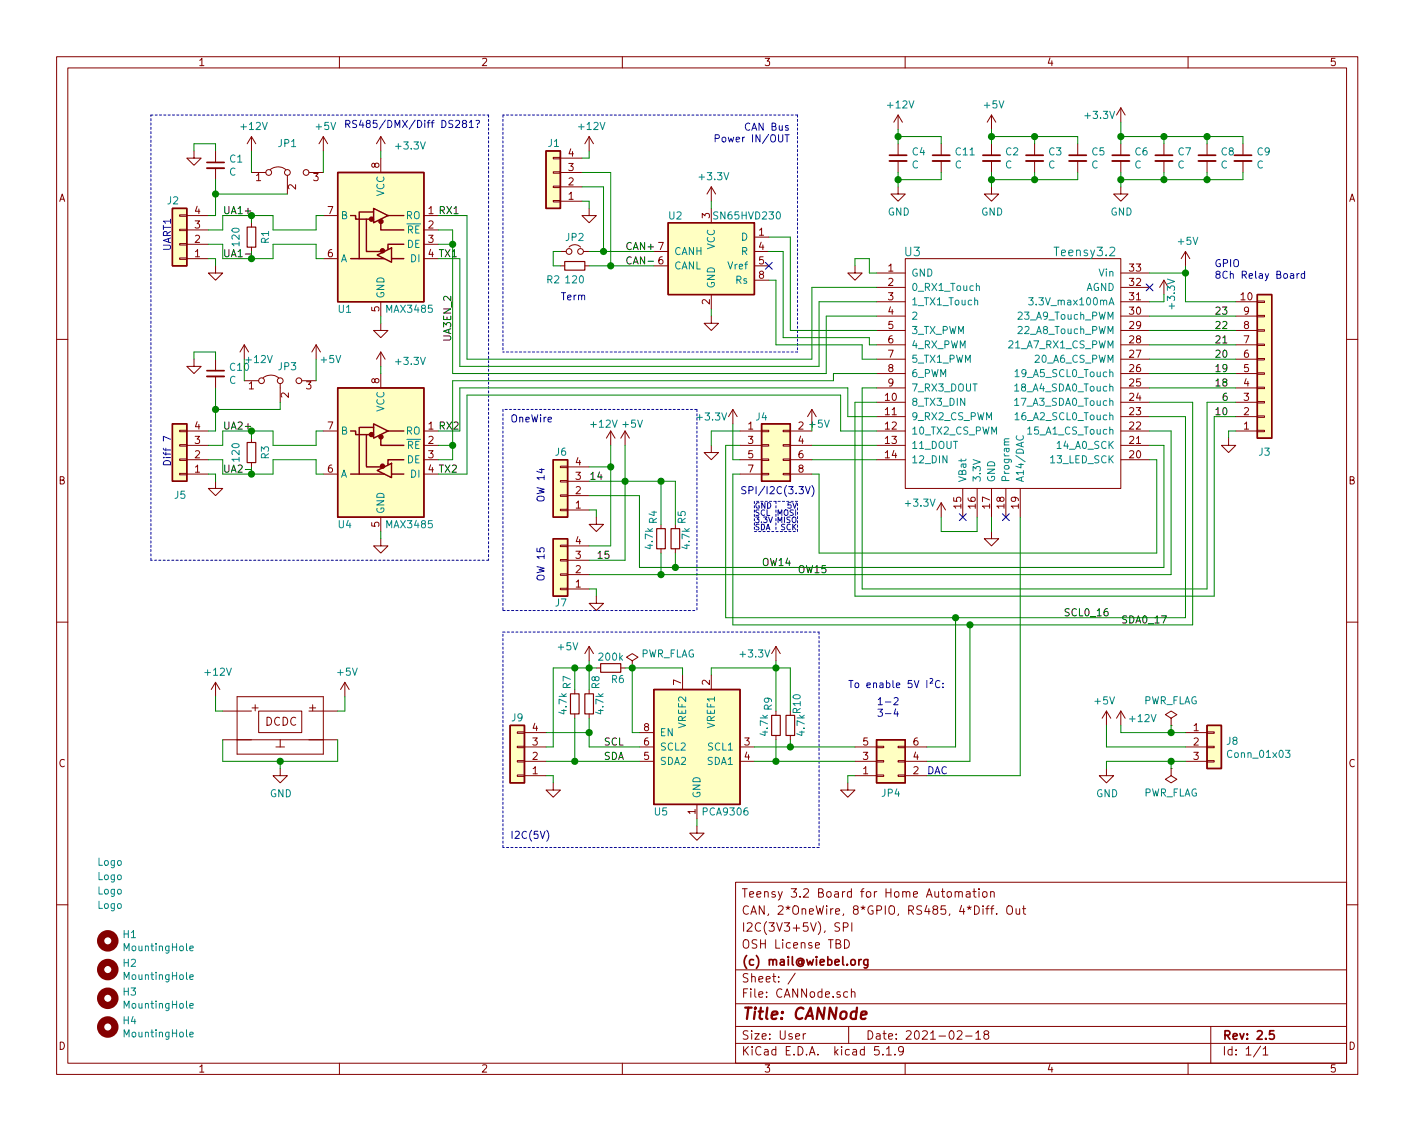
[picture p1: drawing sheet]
<svg xmlns="http://www.w3.org/2000/svg" width="250mm" height="200mm" viewBox="0 0 250 200" stroke-linecap="round" stroke-linejoin="round" font-family="sans-serif">
<g fill="none" stroke="#840000" stroke-width=".18">
<path d="M10 10h230v180h-230zM12 12h226v176h-226zM60 10v2M110 10v2M160 10v2M198.1 19.1v2.5M198.1 19.1l-.7 1.2M198.1 19.1l.8 1.2M210 10v2M31.7 38h1.3v.3h-1.3zM33 38.1h3.8M34.3 26.7v1.3h1.3l-1.3 1.2-1.3-1.2h1.3"/>
<path d="M38.1 26.7v2M38.1 29.7v2.1M44.4 24.2v2.5M44.4 39.4v.8M44.4 24.2l-.7 1.2M44.4 24.2l.8 1.2M44.4 30.5h2.6M47.8 30a2.26 2.26 0 0 1 2.7 0M50.8 31v3.3M54.6 30.5h2.5M57.1 38.1h2.6M57.1 24.2l-.7 1.2"/>
<path d="M57.1 24.2v2.5M57.1 24.2l.8 1.2M66 37.5h.1M67.3 24.2v2.5M67.3 28v2.5M67.3 24.2l-.8 1.2M67.3 24.2l.8 1.2M74.9 38.1h2.6M97.8 27.8h1.3v.3h-1.3zM97.8 30.4h1.3v.2h-1.3zM97.8 35.5h1.3v.2h-1.3zM97.8 32.9h1.3v.3h-1.3z"/>
<path d="M99.1 30.5h3.8M99.1 35.6h3.8M99.1 33h3.8M99.1 28h3.8M104.1 36.9v1.2h1.3l-1.3 1.3-1.2-1.3h1.2M104.1 24.2v2.5M104.1 24.2l-.7 1.2M104.1 24.2l.8 1.2M125.7 33v2.6M125.7 36.9v2.5M125.7 33l-.7 1.3M125.7 33l.8 1.3"/>
<path d="M158.7 33v1.3h1.3l-1.3 1.3-1.2-1.3h1.2M158.7 20.3v2.6M158.7 25.4v2.1M158.7 28.5v2M158.7 20.3l-.7 1.3M158.7 20.3l.8 1.3M166.4 25.4v2.1M166.4 28.5v2M175.3 33v1.3h1.2l-1.2 1.3-1.3-1.3h1.3M175.3 20.3l-.8 1.3M175.3 20.3v2.6M175.3 25.4v2.1"/>
<path d="M175.3 28.5v2M175.3 20.3l.7 1.3M182.9 25.4v2.1M182.9 28.5v2M190.5 25.4v2.1M190.5 28.5v2M198.1 33v1.3h1.3l-1.3 1.3-1.3-1.3h1.3M198.1 25.4v2.1M198.1 28.5v2M205.7 25.4v2.1M205.7 28.5v2M213.4 25.4v2.1"/>
<path d="M213.4 28.5v2M219.7 25.4v2.1M219.7 28.5v2M31.7 40.5h1.3v.3h-1.3zM31.7 45.6h1.3v.3h-1.3zM31.7 43.1h1.3v.2h-1.3zM33 45.7h3.8M33 43.2h3.8M33 40.7h3.8M38.1 47v1.3h1.3l-1.3 1.3-1.3-1.3h1.3M44.4 43.7v.8M57.1 45.7h2.6"/>
<path d="M67.3 57.2v1.2h1.3l-1.3 1.3-1.3-1.3h1.3M67.3 53.4v2.5M74.9 45.7h2.6M74.9 43.2h2.6M74.9 40.7h2.6M99.1 44.5h1M99.1 47h.7M100.6 43.7a1.41 1.41 0 0 1 2 0M103.1 44.5h1M103.4 47h.7M115.6 44.5h2.5M115.6 47h2.5"/>
<path d="M125.7 55.9v1.3h1.3l-1.3 1.2-1.2-1.2h1.2M125.7 52.1v2.5M133.3 41.9h2.6M133.3 44.5h2.6M133.3 47h2.6M133.3 49.6h2.6M151.1 47v1.3h1.3l-1.3 1.3-1.2-1.3h1.2M154.9 53.4h5.1M154.9 58.4h5.1M154.9 55.9h5.1M154.9 48.3h5.1M154.9 50.8h5.1"/>
<path d="M160 45.7h38.1v40.7h-38.1zM198.1 53.4h5.1M198.1 58.4h5.1M198.1 55.9h5.1M198.1 48.3h5.1M198.1 50.8h5.1M205.7 49.6v2.5M205.7 49.6l-.7 1.2M205.7 49.6l.8 1.2M209.5 44.5l-.7 1.2M209.5 44.5v2.5M209.5 44.5l.8 1.2"/>
<path d="M218.4 53.4h3.8M218.4 58.4h3.8M218.4 55.9h3.8M222.2 58.3h1.3v.3h-1.3zM222.2 55.8h1.3v.2h-1.3zM222.2 53.2h1.3v.3h-1.3zM10 60h2M31.7 76.1h1.3v.3h-1.3zM31.7 78.6h1.3v.3h-1.3zM33 78.8h3.8M33 76.2h3.8M34.3 63.5v1.3h1.3l-1.3 1.3-1.3-1.3h1.3"/>
<path d="M38.1 63.5v2.1M38.1 66.6v2M43.2 61l-.8 1.3M43.2 61v2.5M43.2 61l.7 1.3M43.2 67.3h2.5M44.4 77.5v.8M46.5 66.8a2.26 2.26 0 0 1 2.8 0M49.5 67.8v3.3M53.3 67.3h2.6M55.9 61l-.8 1.3M55.9 61v2.5"/>
<path d="M55.9 61l.7 1.3M57.1 76.2h2.6M66 75.6h.1M67.3 62.3l-.8 1.2M67.3 62.3v2.5M67.3 66.1v2.5M67.3 62.3l.8 1.2M74.9 78.8h2.6M74.9 76.2h2.6M107.9 76.2l-.7 1.3M107.9 76.2v2.6M107.9 76.2l.8 1.3"/>
<path d="M110.5 76.2l-.8 1.3M110.5 76.2v2.6M110.5 76.2l.8 1.3M125.7 78.8v1.2h1.3l-1.3 1.3-1.2-1.3h1.2M129.5 72.4l-.7 1.3M129.5 72.4v2.6M129.5 72.4l.8 1.3M130.8 78.8h3.8M130.8 76.2h3.8M134.6 76.1h1.3v.3h-1.3zM134.6 78.6h1.3v.3h-1.3zM138.4 76.1h1.3v.3h-1.3z"/>
<path d="M138.4 78.6h1.3v.3h-1.3zM139.7 78.8h3.8M139.7 76.2h3.8M143.5 72.4l-.8 1.3M143.5 72.4v2.6M143.5 72.4l.8 1.3M154.9 78.8h5.1M154.9 76.2h5.1M154.9 73.7h5.1M154.9 71.1h5.1M154.9 68.6h5.1M154.9 66.1h5.1"/>
<path d="M154.9 63.5h5.1M154.9 61h5.1M198.1 78.8h5.1M198.1 76.2h5.1M198.1 73.7h5.1M198.1 71.1h5.1M198.1 68.6h5.1M198.1 66.1h5.1M198.1 63.5h5.1M198.1 61h5.1M217.2 77.5v1.3h1.2l-1.2 1.2-1.3-1.2h1.3M218.4 76.2h3.8"/>
<path d="M218.4 73.7h3.8M218.4 71.1h3.8M218.4 68.6h3.8M218.4 66.1h3.8M218.4 63.5h3.8M218.4 61h3.8M222.2 60.9h1.3v.2h-1.3zM222.2 63.4h1.3v.3h-1.3zM222.2 68.5h1.3v.2h-1.3zM222.2 71h1.3v.3h-1.3zM222.2 73.6h1.3v.2h-1.3zM222.2 76.1h1.3v.3h-1.3z"/>
<path d="M222.2 65.9h1.3v.3h-1.3zM238 60h2M31.7 83.7h1.3v.3h-1.3zM31.7 81.2h1.3v.2h-1.3zM33 83.8h3.8M33 81.3h3.8M38.1 85.1v1.3h1.3l-1.3 1.3-1.3-1.3h1.3M44.4 81.8v.8M57.1 83.8h2.6M67.3 95.3v1.2h1.3l-1.3 1.3-1.3-1.3h1.3M67.3 91.5v2.5M74.9 83.8h2.6"/>
<path d="M74.9 81.3h2.6M99.1 96.4h1.2v.3h-1.2zM99.1 99h1.2v.2h-1.2zM99.1 82.4h1.2v.3h-1.2zM99.1 85h1.2v.2h-1.2zM99.1 90.1h1.2v.2h-1.2zM99.1 87.5h1.2v.3h-1.2zM100.3 99.1h3.8M100.3 96.5h3.8M100.3 90.2h3.8M100.3 87.7h3.8M100.3 85.1h3.8"/>
<path d="M100.3 82.6h3.8M105.4 91.5v1.2h1.3l-1.3 1.3-1.3-1.3h1.3M116.8 92.7v.8M116.8 97.1v.7M119.4 92.7v.8M119.4 97.1v.7M130.8 83.8h3.8M130.8 81.3h3.8M134.6 83.7h1.3v.3h-1.3zM134.6 81.2h1.3v.2h-1.3zM138.4 83.7h1.3v.3h-1.3zM138.4 81.2h1.3v.2h-1.3z"/>
<path d="M139.7 83.8h3.8M139.7 81.3h3.8M154.9 81.3h5.1M166.4 88.9v2.6M166.4 88.9l-.8 1.3M166.4 88.9l.7 1.3M170.2 86.4v5.1M172.7 86.4v5.1M175.3 94v1.3h1.2l-1.2 1.2-1.3-1.2h1.3M175.3 86.4v5.1M177.8 86.4v5.1M180.3 86.4v5.1"/>
<path d="M198.1 81.3h5.1M10 110h2M99.1 104h1.2v.3h-1.2zM99.1 101.5h1.2v.3h-1.2zM100.3 104.2h3.8M100.3 101.6h3.8M104.1 114.3v2.6M104.1 114.3l-.7 1.3M104.1 114.3l.8 1.3M105.4 105.4v1.3h1.3l-1.3 1.3-1.3-1.3h1.3M105.4 118.1h.8M109.7 118.1h.8"/>
<path d="M111.8 116.9l1-.7-1-.6-1.1 .6 1.1 .7v1.2M111.8 118.1h.1M120.6 119.4v2.5M125.7 119.4v2.5M137.2 114.3v2.6M137.2 114.3l-.8 1.3M137.2 114.3l.7 1.3M238 110h2M38.1 120.7v2.5M38.1 120.7l-.8 1.2M38.1 120.7l.8 1.2M39.4 130.8h20.3"/>
<path d="M39.4 125.8h5M41.9 123.2h15.2v10.2h-15.2zM45.7 125.8h7.6v3.8h-7.6zM48.8 132.1h1.5M49.5 135.9v1.3h1.3l-1.3 1.3-1.2-1.3h1.2M49.5 130.8v1.3M54.6 125.8h5.1M61 120.7l-.8 1.2M61 120.7v2.5M61 120.7l.7 1.2M91.4 129.4h1.3v.3h-1.3zM91.4 132h1.3v.2h-1.3z"/>
<path d="M91.4 137.1h1.3v.2h-1.3zM91.4 134.5h1.3v.3h-1.3zM92.7 129.6h3.8M92.7 132.1h3.8M92.7 134.6h3.8M92.7 137.2h3.8M97.8 138.5v1.2h1.3l-1.3 1.3-1.3-1.3h1.3M101.6 121.9v.8M101.6 126.3v.7M104.1 121.9v.8M104.1 126.3v.7M113 129.6h2.6"/>
<path d="M113 132.1h2.6M113 134.6h2.6M130.8 132.1h2.5M130.8 134.6h2.5M137.2 125.8v.7M137.2 130.1v.7M139.7 130.1v.7M149.9 138.5v1.2h1.2l-1.2 1.3-1.3-1.3h1.3M151.1 132.1h3.8M151.1 134.6h3.8M151.1 137.2h3.8M154.9 132h1.3v.2h-1.3z"/>
<path d="M154.9 137.1h1.3v.2h-1.3zM154.9 134.5h1.3v.3h-1.3zM158.7 132h1.3v.2h-1.3zM158.7 137.1h1.3v.2h-1.3zM158.7 134.5h1.3v.3h-1.3zM160 132.1h3.8M160 134.6h3.8M160 137.2h3.8M195.6 135.9v1.3h1.2l-1.2 1.3-1.3-1.3h1.3M195.6 125.8l.7 1.2M195.6 125.8v2.5M195.6 125.8l-.8 1.2"/>
<path d="M198.1 125.8l.8 1.2M198.1 125.8v2.5M198.1 125.8l-.7 1.2M207 135.9v1.3l-1 .6 1 .7 1-.7-1-.6M207 135.9h.1M207 127l-1-.6 1-.6 1 .6-1 .6v1.3M207 128.3h.1M209.5 129.6h3.9M209.5 132.1h3.9M209.5 134.6h3.9M213.4 134.5h1.2v.3h-1.2zM213.4 129.4h1.2v.3h-1.2z"/>
<path d="M213.4 132h1.2v.2h-1.2zM123.2 146.1v1.2h1.3l-1.3 1.3-1.3-1.3h1.3M123.2 142.3v2.5M130 156h108v32h-108zM168.8 157.8l.2-.1 .4 .1 .1 .9M168.8 157.7v1M169.5 157.9l.2-.2 .4 .1v.9M170.8 157.8h.6l.1 .9M171.5 158l-.5 .1a.29 .29 0 0 0-.2 .3 .29 .29 0 0 0 .2 .3l.5-.1M172 157.7h.5M172.2 157.2v1.3l.3 .2M173.1 157.2v.1"/>
<path d="M173.1 157.7v1M173.8 157.8l.2-.1 .4 .1v.7l-.2 .2-.4-.2zM175.1 157.8l.2-.1 .4 .1v.9M175.1 157.7v1M10 160h2M130 177.5h108M130 171.5h108M140.6 172.1l-1.3 1.9M148.4 163.3l-.5-.1-.3 .1v.5l.7 .3 .1 .3-.3 .3-.5-.1M149.1 164l.7-.1 .1-.2-.1-.4-.7-.1v1.5M149.3 166.2a.76 .76 0 0 1 .8 .7 .76 .76 0 0 1-.8 .8zM149.8 175.5l-.4-.1-.3 .3 .1 .6 .2 .1 .4-.1"/>
<path d="M150.5 175.5l.2-.1 .4 .1v.9M150.5 174.9v1.5M150.6 163.2v1.5M174.2 160.7h.6M174.8 160.2l-.3 .2v1.3M175.1 160.7h.6M175.7 160.2l-.4 .2v1.3M176.2 161.6v.1M178 160.4l.3-.2a.53 .53 0 0 1 .7 .5v.5a.51 .51 0 0 1-.8 .4 1.05 1.05 0 0 1-.2-1.2zM179.6 160.7l.1 .9 .3 .1 .2-.1M180.2 160.7v1M180.7 160.7h.6"/>
<path d="M180.9 160.2v1.3l.4 .2M238 160h2M60 188v2M110 188v2M130 184.5h108M130 181.5h108M142 182.8v1M142.4 182.8l-.4 .3M150 181.5v3M155.3 185.1h-.7v.7l.2-.1h.5l.1 .3-.1 .5-.2 .1-.5-.1M156.1 186.5v.1M156.7 185.5l.4-.4v1.5"/>
<path d="M156.7 186.6h.9M158.2 186.5v.1M159.7 185.7l-.1 .3a.48 .48 0 0 1-.7-.1v-.7a.48 .48 0 0 1 .7 0 1.19 1.19 0 0 1-.2 1.3l-.4 .1M160 188v2M169.2 182.4l.2-.1h.4l.3 .4-1 1.1h1M170.7 183.2h1.1M172.5 182.7l.4-.4v1.5M172.5 183.8h.8M174.2 182.9l-.3-.2 .1-.3 .2-.1 .4 .1 .2 .2-.1 .2-.6 .2a.48 .48 0 0 0-.1 .7l.2 .1 .5-.1a.48 .48 0 0 0-.1-.7l-.1-.1M210 188v2M214 181.5v6.5M222.8 185l-1.2 1.9"/>
<path d="M223.3 185.5l.4-.4v1.5M223.3 186.6h.8"/>
<circle cx="47.5" cy="30.5" r=".51"/>
<circle cx="50.8" cy="30.5" r=".51"/>
<circle cx="54.1" cy="30.5" r=".51"/>
<circle cx="100.6" cy="44.5" r=".51"/>
<circle cx="102.6" cy="44.5" r=".51"/>
<circle cx="46.2" cy="67.3" r=".51"/>
<circle cx="49.5" cy="67.3" r=".51"/>
<circle cx="52.8" cy="67.3" r=".51"/>
</g>
<g fill="none" stroke="#840000" stroke-width=".3">
<path d="M36.6 28.7h3M157.2 27.5h3.1M164.8 27.5h3.1M173.7 27.5h3.1M181.4 27.5h3M189 27.5h3M196.6 27.5h3M204.2 27.5h3.1M211.8 27.5h3.1M218.2 27.5h3M36.6 65.6h3M151.8 169.7v1"/>
<path d="M152.2 169.7l-.4 .3M153.4 169.7v1.2l-.3 .3-.3-.1M153.4 169.8l-.4-.1-.3 .3 .1 .6 .2 .1 .4-.1M225.2 182.3h-.7l-.1 .7 .2-.1h.5l.1 .3v.5l-.2 .1-.6-.1"/>
</g>
<path d="M152.2 179.6l1-.3-.1-.3h-.8l-.2 .9 .3 .3 .6-.1" fill="none" stroke="#840000" stroke-width=".41"/>
<path d="M43.7 40.2h1.5v3.5h-1.5zM99.8 46.3h3.6v1.5h-3.6zM43.7 78.3h1.5v3.5h-1.5zM116.1 93.5h1.5v3.6h-1.5zM118.6 93.5h1.5v3.6h-1.5zM106.2 117.4h3.5v1.5h-3.5zM100.8 122.7h1.6v3.6h-1.6zM103.4 122.7h1.5v3.6h-1.5zM136.4 126.5h1.5v3.6h-1.5zM138.9 126.5h1.6v3.6h-1.6z" fill="none" stroke="#840000" stroke-width=".2"/>
<g fill="#ffffc2" stroke="#ffffc2" stroke-width=".18">
<path d="M97.8 95.3h2.5v10.1h-2.5z"/>
<path d="M30.5 36.9h2.5v10.1h-2.5z"/>
<path d="M30.5 75h2.5v10.1h-2.5z"/>
<path d="M213.4 128.3h2.5v7.6h-2.5z"/>
<path d="M118.1 39.4h15.2v12.7h-15.2z"/>
<path d="M59.7 68.6h15.2v22.9h-15.2z"/>
<path d="M154.9 130.8h5.1v7.7h-5.1z"/>
<path d="M90.2 128.3h2.5v10.2h-2.5z"/>
<path d="M97.8 81.3h2.5v10.2h-2.5z"/>
<path d="M134.6 75h5.1v10.1h-5.1z"/>
<path d="M222.2 52.1h2.6v25.4h-2.6z"/>
<path d="M96.5 26.7h2.6v10.2h-2.6z"/>
<path d="M59.7 30.5h15.2v22.9h-15.2z"/>
<path d="M115.6 121.9h15.2v20.4h-15.2z"/>
</g>
<g fill="none" stroke="#840000" stroke-width=".25">
<path d="M30.5 36.9h2.5v10.1h-2.5zM59.7 30.5h15.2v22.9h-15.2zM62 38.1h.9v.7h2.5M64.8 38.8v5.7h2.5M66 37.5h-2.5v8.2M66 36.9l2.6 1.2-2.6 1.3zM67.3 39.4v1.3h4.1M68.6 38.1h2.8M96.5 26.7h2.6v10.2h-2.6zM118.1 39.4h15.2v12.7h-15.2zM62 45.7h5.9M66.7 45.1l2.5-1.3v2.6z"/>
<path d="M68.6 43.9v.2M69.2 45.7h2.2M71.4 43.2h-2.8v.6M222.2 52.1h2.6v25.4h-2.6zM30.5 75h2.5v10.1h-2.5zM59.7 68.6h15.2v22.9h-15.2zM62 76.2h.9v.7h2.5M64.8 76.9v5.7h2.5M66 75.6h-2.5v8.2M66 75l2.6 1.2-2.6 1.3zM67.3 77.5v1.3h4.1M68.6 76.2h2.8"/>
<path d="M134.6 75h5.1v10.1h-5.1zM62 83.8h5.9M66.7 83.2l2.5-1.3v2.6zM68.6 82v.2M69.2 83.8h2.2M71.4 81.3h-2.8v.6M97.8 95.3h2.5v10.1h-2.5zM97.8 81.3h2.5v10.2h-2.5zM90.2 128.3h2.5v10.2h-2.5zM115.6 121.9h15.2v20.4h-15.2zM154.9 130.8h5.1v7.7h-5.1zM213.4 128.3h2.5v7.6h-2.5z"/>
</g>
<path d="M36.6 29.7h3M157.2 28.5h3.1M164.8 28.5h3.1M173.7 28.5h3.1M181.4 28.5h3M189 28.5h3M196.6 28.5h3M204.2 28.5h3.1M211.8 28.5h3.1M218.2 28.5h3M36.6 66.6h3" fill="none" stroke="#840000" stroke-width=".33"/>
<g fill="none" stroke="#008484" stroke-width=".18">
<path d="M172.3 53.2l.2-.1h.3v.8M172.6 50.7l.2-.2 .3 .1v.8M181.8 52.7h.8l-.4 .4 .3 .2 .1 .4-.2 .2-.6-.1M178.4 77.6l-.8 .1-.1 .3 .2 .2M179.3 70.8l.4-.4v1.3M179.3 68.2l.4-.3v1.3M179.3 71.7h.8M179.3 69.2h.8M179.4 73.3l.4-.3v1.2M179.4 65.7l.4-.3v1.2M179.4 74.2h.7M179.4 66.6h.7"/>
<path d="M179.8 77.1a.6 .6 0 0 0 .4 .8 .6 .6 0 0 0 .7-.6l-.1-.2M181.7 75.9l.3-.4v1.3M181.7 76.8h.7M227.2 132.7h.8l-.4 .5 .4 .1-.1 .6-.5 .1-.2-.2M33.6 167.7l.6-.1-.1-.2-.3-.1-.2 .2v.6h.5M33.6 172.8l.6-.1-.1-.3h-.3l-.2 .2v.6h.5M33.6 177.9l.6-.1-.1-.3h-.3l-.2 .1v.7h.5M33.6 183l.6-.1-.1-.3-.3-.1-.2 .2v.6h.5"/>
</g>
<g fill="none" stroke="#840000" stroke-width="1.3">
<circle cx="19" cy="176.6" r="1.27"/>
<circle cx="19" cy="166.4" r="1.27"/>
<circle cx="19" cy="171.5" r="1.27"/>
<circle cx="19" cy="181.6" r="1.27"/>
</g>
<g fill="#840000" stroke="#840000" stroke-width=".25">
<circle cx="67.6" cy="82.4" r=".36"/>
<circle cx="67.3" cy="77.3" r=".36"/>
<circle cx="65.7" cy="76.9" r=".36"/>
<circle cx="67.6" cy="44.3" r=".36"/>
<circle cx="67.3" cy="39.2" r=".36"/>
<circle cx="65.7" cy="38.8" r=".36"/>
</g>
<g fill="none" stroke="#0000c2" stroke-width=".18" stroke-dasharray=".4 .4">
<path d="M26.7 20.3h59.7M86.4 20.3v78.8M88.9 20.3v42M141 20.3h-52.1M141 20.3v42M88.9 72.4v35.6M123.2 72.4h-34.3M123.2 72.4v35.6M141 62.3h-52.1M26.7 99.1v-78.8M86.4 99.1h-59.7M133.3 88.7v5.3"/>
<path d="M133.3 94h7.7M137.2 88.7v5.3M141 88.7h-7.7M141 94v-5.3M88.9 108h34.3M88.9 111.8h55.9M144.8 111.8v38.1M88.9 149.9v-38.1M144.8 149.9h-55.9"/>
</g>
<g fill="none" stroke="#008400" stroke-width=".18">
<path d="M34.3 26.7v-1.3h3.8v1.3M38.1 31.8v6.3h-1.3M38.1 34.3h12.7M44.4 26.7v3.8M44.4 38.1v1.3M57.1 38.1h-1.2v2.6h-7.6v-2.6h-8.9v2.6h-2.6M57.1 26.7v3.8M67.3 26.7v1.3M77.5 38.1h5v25.4h61v-12.7h11.4M102.9 30.5h5v16.5M102.9 33h3.8v11.5M102.9 35.6h1.2v1.3"/>
<path d="M104.1 26.7v1.3h-1.2M125.7 35.6v1.3M158.7 22.9v2.5M158.7 30.5v2.5M158.7 24.2h7.7v1.2M166.4 30.5v1.3h-7.7M175.3 24.2h15.2v1.2M175.3 22.9v2.5M175.3 30.5v2.5M182.9 24.2v1.2M182.9 30.5v1.3M190.5 30.5v1.3h-15.2"/>
<path d="M198.1 24.2h21.6v1.2M198.1 21.6v3.8M198.1 30.5v2.5M205.7 24.2v1.2M205.7 30.5v1.3M213.4 24.2v1.2M213.4 30.5v1.3M219.7 30.5v1.3h-21.6M36.8 45.7h1.3v1.3M36.8 43.2h2.6v2.5h8.9v-2.5h7.6v2.5h1.2M44.4 44.5v1.2M67.3 55.9v1.3"/>
<path d="M77.5 45.7h3.8v19.1h63.5v-11.4h10.1M77.5 40.7h2.5v25.4h66v-10.2h8.9M77.5 43.2h2.5M99.1 44.5h-1.3v2.5h1.3M104.1 47h11.5M104.1 44.5h11.5M125.7 54.6v1.3M135.9 44.5h2.5v15.2h15.3v1.3h1.2M135.9 49.6h1.3v11.4h15.2v2.5h2.5M135.9 41.9h3.8v16.5h15.2M151.1 47v-1.3h2.6v2.6h1.2M203.2 55.9h15.2"/>
<path d="M203.2 48.3h6.3M203.2 58.4h15.2M205.7 52.1v1.3h-2.5M209.5 47v6.4h8.9M34.3 63.5v-1.2h3.8v1.2M38.1 68.6v7.6h-1.3M43.2 63.5v3.8M44.4 76.2v1.3M49.5 71.1v1.3h-11.4M55.9 63.5v3.8M57.1 76.2h-1.2v2.6h-7.6v-2.6h-8.9v2.6h-2.6M67.3 64.8v1.3"/>
<path d="M77.5 78.8h2.5M107.9 78.8v17.7h-3.8M110.5 78.8v20.3h-6.4M129.5 75v6.3h1.3M130.8 76.2h-5.1v2.6M143.5 78.8h11.4M154.9 66.1h-7.6v1.2h-67.3v14h-2.5M154.9 73.7h-5v-5.1h-68.6v7.6h-3.8M154.9 68.6h-2.5v35.6h61v-33.1h5M154.9 71.1h-3.8v34.3h63.5v-31.7h3.8M154.9 76.2h-6.3v-6.3h-66.1v13.9h-5M203.2 66.1h15.2"/>
<path d="M203.2 68.6h15.2M203.2 71.1h7.6v39.4h-81.3v-26.7h1.3M203.2 76.2h3.8v25.4h-102.9M203.2 73.7h6.3v35.5h-81.2v-30.4h2.5M203.2 78.8h2.5v21.6h-92.7v-12.7h-8.9M203.2 63.5h15.2M203.2 61h15.2M218.4 76.2h-1.2v1.3M36.8 83.8h1.3v1.3M36.8 81.3h2.6v2.5h8.9v-2.5h7.6v2.5h1.2M44.4 82.6v1.2M67.3 94v1.3"/>
<path d="M104.1 82.6h3.8M104.1 85.1h15.3v7.6M104.1 90.2h1.3v1.3M116.8 85.1v7.6M116.8 97.8v3.8M119.4 97.8v2.6M143.5 81.3h11.4M166.4 91.5v2.5h6.3v-2.5M175.3 91.5v2.5M180.3 91.5v45.7h-16.5M203.2 81.3h1.3v16.5h-59.7v-14h-1.3M101.6 118.1v3.8"/>
<path d="M104.1 104.2h1.3v1.2M104.1 116.9v5M105.4 118.1h-7.6v14h-1.3M110.5 118.1h10.1v1.3M111.8 118.1v11.5h1.2M125.7 119.4v-1.3h14v7.7M137.2 116.9v8.9M168.9 109.2v22.9h-5.1M171.4 110.5v24.1h-7.6M38.1 123.2v2.6h1.3M39.4 130.8v3.8h20.3v-3.8M49.5 134.6v1.3"/>
<path d="M61 123.2v2.6h-1.3M96.5 134.6h16.5M96.5 129.6h7.6M96.5 137.2h1.3v1.3M101.6 127v7.6M104.1 127v5.1h8.9M133.3 134.6h17.8M133.3 132.1h17.8M137.2 130.8v3.8M139.7 130.8v1.3M151.1 137.2h-1.2v1.3M195.6 128.3v3.8h13.9"/>
<path d="M198.1 128.3v1.3h11.4M207 128.3v1.3M207 134.6v1.3M209.5 134.6h-13.9v1.3M123.2 144.8v1.3"/>
</g>
<path d="M43.4 44.9h.9M114.6 46.2h.9M43.4 83h.9" fill="none" stroke="#000" stroke-width=".18"/>
<g fill="none" stroke="#0000c2" stroke-width=".18">
<path d="M61.1 21.9h.6l.1-.2v-.3l-.2-.1h-.5v1.3M61.4 21.9l.4 .7M63 21.4l-.4-.1-.2 .1v.4l.6 .3v.2l-.2 .3-.5-.1M63.8 21.2l-.3 .9h.8M64.1 21.7v.9M126.4 24.5l.7-.1v-.4l-.2-.2h-.5v1.3M228.1 48.4h.5l.1 .8M228.7 48.7h-.5l-.1 .2v.3h.6M229.3 48.4v.8M229.6 48.4l-.3 .2M230.6 48.4h-.4l-.2 .2 .1 .6h.5M230.6 48v1.2"/>
<path d="M30.1 77.7l-1.2-.5v.8M95.8 82.9v.7l-.9-.3M142.4 86.1l.4 1.2 .4-1.2M143.5 85.9a1.47 1.47 0 0 1 0 1.9M158 123.5l.5-.1 .2 .3v.2l-.7 .7h.7M158.3 125.4l-.3 .9h.8M158.6 125.9v.8M164.4 120h.3l.2 .2-.5 .6h.5M166.1 120.5a.51 .51 0 0 0-.6 0 .51 .51 0 0 0-.1 .6 .46 .46 0 0 0 .2 .5 .46 .46 0 0 0 .5-.1M166.7 121.5v.1M166.7 120.8v.2M96.6 146.8a1.47 1.47 0 0 1 0 2"/>
</g>
<g fill="#008400" stroke="#008400" stroke-width=".25">
<circle cx="101.6" cy="118.1" r=".51"/>
<circle cx="205.7" cy="31.8" r=".51"/>
<circle cx="207" cy="129.6" r=".51"/>
<circle cx="80" cy="43.2" r=".51"/>
<circle cx="158.8" cy="31.8" r=".51"/>
<circle cx="49.5" cy="134.6" r=".51"/>
<circle cx="207" cy="134.6" r=".51"/>
<circle cx="198.1" cy="31.8" r=".51"/>
<circle cx="158.8" cy="24.2" r=".51"/>
<circle cx="175.3" cy="31.8" r=".51"/>
<circle cx="209.6" cy="48.3" r=".51"/>
<circle cx="182.9" cy="24.2" r=".51"/>
<circle cx="80" cy="78.8" r=".51"/>
<circle cx="168.9" cy="109.2" r=".51"/>
<circle cx="116.8" cy="85.1" r=".51"/>
<circle cx="175.3" cy="24.2" r=".51"/>
<circle cx="44.5" cy="38.1" r=".51"/>
<circle cx="139.7" cy="132.1" r=".51"/>
<circle cx="137.2" cy="134.6" r=".51"/>
<circle cx="182.9" cy="31.8" r=".51"/>
<circle cx="205.7" cy="24.2" r=".51"/>
<circle cx="213.4" cy="31.8" r=".51"/>
<circle cx="213.4" cy="24.2" r=".51"/>
<circle cx="119.4" cy="100.4" r=".51"/>
<circle cx="106.7" cy="44.5" r=".51"/>
<circle cx="110.5" cy="85.1" r=".51"/>
<circle cx="108" cy="47" r=".51"/>
<circle cx="108" cy="82.6" r=".51"/>
<circle cx="171.5" cy="110.5" r=".51"/>
<circle cx="38.1" cy="72.4" r=".51"/>
<circle cx="116.8" cy="101.6" r=".51"/>
<circle cx="111.8" cy="118.1" r=".51"/>
<circle cx="44.5" cy="45.7" r=".51"/>
<circle cx="38.1" cy="34.3" r=".51"/>
<circle cx="198.1" cy="24.2" r=".51"/>
<circle cx="104.1" cy="118.1" r=".51"/>
<circle cx="137.2" cy="118.1" r=".51"/>
<circle cx="44.5" cy="83.8" r=".51"/>
<circle cx="104.1" cy="129.6" r=".51"/>
<circle cx="44.5" cy="76.2" r=".51"/>
<circle cx="101.6" cy="134.6" r=".51"/>
</g>
<path d="M135.3 46.4l1.2 1.2M136.5 46.4l-1.2 1.2M202.6 50.2l1.2 1.2M203.8 50.2l-1.2 1.2M169.6 90.9l1.2 1.2M170.8 90.9l-1.2 1.2M177.2 90.9l1.2 1.2M178.4 90.9l-1.2 1.2" fill="none" stroke="#000084" stroke-width=".18"/>
<text font-size="2.8" fill="#840000" x="131" y="180.3">Title: CANNode</text>
<g font-size="2.1" fill="#008484">
<text x="159.9" y="45.3">U3</text>
<text x="186.6" y="45.3">Teensy3.2</text>
</g>
<g font-size="2.1" fill="#840000">
<text x="131" y="161.8">CAN, 2*OneWire, 8*GPIO, RS485, 4*Diff. Out</text>
<text x="131" y="158.7">Teensy 3.2 Board for Home Automation</text>
<text x="131" y="167.8">OSH License TBD</text>
<text x="131" y="164.8">I2C(3V3+5V), SPI</text>
<text x="131" y="173.8">Sheet: /</text>
<text x="131" y="170.8">(c) mail@wiebel.org</text>
<text x="131" y="176.5">File: CANNode.sch</text>
<text x="131" y="183.9">Size: User</text>
<text x="153" y="183.9">Date: 2021-02-18</text>
<text x="216" y="183.9">Rev: 2.5</text>
<text x="131" y="186.7">KiCad E.D.A. kicad 5.1.9</text>
<text x="216" y="186.7">Id: 1/1</text>
</g>
<g font-size="2" fill="#840000">
<text x="44.5" y="125.8">+</text>
<text x="54.7" y="125.8">+</text>
<text x="46.9" y="128.3">DCDC</text>
</g>
<g font-size="1.8" fill="#840000">
<text x="35" y="11.7">1</text>
<text x="85" y="11.7">2</text>
<text x="135" y="11.7">3</text>
<text x="185" y="11.7">4</text>
<text x="235" y="11.7">5</text>
<text x="67.1" y="29.7" transform="rotate(-90 67.1 29.7)">8</text>
<text x="100.5" y="27.7">4</text>
<text x="10.4" y="35.7">A</text>
<text x="45.2" y="32">1</text>
<text x="52.3" y="33.5" transform="rotate(-90 52.3 33.5)">2</text>
<text x="55.4" y="32">3</text>
<text x="100.5" y="35.3">1</text>
<text x="100.5" y="32.8">2</text>
<text x="100.5" y="30.3">3</text>
<text x="238.4" y="35.7">A</text>
<text x="34.4" y="40.4">3</text>
<text x="34.4" y="37.9">4</text>
<text x="57.9" y="37.9">7</text>
<text x="75.7" y="40.4">2</text>
<text x="125.5" y="38.6" transform="rotate(-90 125.5 38.6)">3</text>
<text x="134.1" y="41.7">1</text>
<text x="34.4" y="45.5">1</text>
<text x="34.4" y="43">2</text>
<text x="57.9" y="45.5">6</text>
<text x="75.7" y="43">3</text>
<text x="116.4" y="46.8">6</text>
<text x="134.1" y="44.2">4</text>
<text x="134.1" y="46.8">5</text>
<text x="125.5" y="53.8" transform="rotate(-90 125.5 53.8)">2</text>
<text x="134.1" y="49.3">8</text>
<text x="157" y="48">1</text>
<text x="157" y="50.6">2</text>
<text x="157" y="53.1">3</text>
<text x="199.7" y="53.1">31</text>
<text x="199.7" y="50.6">32</text>
<text x="199.7" y="48">33</text>
<text x="219.4" y="53.1">10</text>
<text x="67.1" y="55.1" transform="rotate(-90 67.1 55.1)">5</text>
<text x="157" y="55.7">4</text>
<text x="157" y="58.2">5</text>
<text x="199.7" y="58.2">29</text>
<text x="199.7" y="55.7">30</text>
<text x="219.9" y="58.2">8</text>
<text x="219.9" y="55.7">9</text>
<text x="157" y="60.7">6</text>
<text x="157" y="63.3">7</text>
<text x="157" y="65.8">8</text>
<text x="199.7" y="65.8">26</text>
<text x="199.7" y="63.3">27</text>
<text x="199.7" y="60.7">28</text>
<text x="219.9" y="65.8">5</text>
<text x="219.9" y="63.3">6</text>
<text x="219.9" y="60.7">7</text>
<text x="44" y="68.9">1</text>
<text x="51.1" y="70.4" transform="rotate(-90 51.1 70.4)">2</text>
<text x="54.1" y="68.9">3</text>
<text x="67.1" y="67.8" transform="rotate(-90 67.1 67.8)">8</text>
<text x="156.5" y="70.9">10</text>
<text x="157" y="68.4">9</text>
<text x="199.7" y="70.9">24</text>
<text x="199.7" y="68.4">25</text>
<text x="219.9" y="70.9">3</text>
<text x="219.9" y="68.4">4</text>
<text x="34.4" y="76">4</text>
<text x="57.9" y="76">7</text>
<text x="132.2" y="76">1</text>
<text x="156.5" y="73.4">11</text>
<text x="156.5" y="76">12</text>
<text x="199.7" y="76">22</text>
<text x="199.7" y="73.4">23</text>
<text x="219.9" y="76">1</text>
<text x="219.9" y="73.4">2</text>
<text x="34.4" y="83.6">1</text>
<text x="34.4" y="81.1">2</text>
<text x="34.4" y="78.5">3</text>
<text x="57.9" y="83.6">6</text>
<text x="75.7" y="78.5">2</text>
<text x="75.7" y="81.1">3</text>
<text x="101.8" y="82.3">4</text>
<text x="132.2" y="78.5">3</text>
<text x="132.2" y="81.1">5</text>
<text x="132.2" y="83.6">7</text>
<text x="141.1" y="78.5">4</text>
<text x="141.1" y="81.1">6</text>
<text x="141.1" y="83.6">8</text>
<text x="156.5" y="78.5">13</text>
<text x="156.5" y="81.1">14</text>
<text x="199.7" y="81.1">20</text>
<text x="199.7" y="78.5">21</text>
<text x="10.4" y="85.6">B</text>
<text x="101.8" y="89.9">1</text>
<text x="101.8" y="87.4">2</text>
<text x="101.8" y="84.9">3</text>
<text x="169.9" y="89.9" transform="rotate(-90 169.9 89.9)">15</text>
<text x="172.5" y="89.9" transform="rotate(-90 172.5 89.9)">16</text>
<text x="175" y="89.9" transform="rotate(-90 175 89.9)">17</text>
<text x="177.5" y="89.9" transform="rotate(-90 177.5 89.9)">18</text>
<text x="180.1" y="89.9" transform="rotate(-90 180.1 89.9)">19</text>
<text x="238.4" y="85.6">B</text>
<text x="67.1" y="93.2" transform="rotate(-90 67.1 93.2)">5</text>
<text x="101.8" y="101.4">2</text>
<text x="101.8" y="98.8">3</text>
<text x="101.8" y="96.3">4</text>
<text x="101.8" y="103.9">1</text>
<text x="120.4" y="121.2" transform="rotate(-90 120.4 121.2)">7</text>
<text x="125.5" y="121.2" transform="rotate(-90 125.5 121.2)">2</text>
<text x="94.1" y="131.9">3</text>
<text x="94.1" y="129.3">4</text>
<text x="113.8" y="131.9">6</text>
<text x="113.8" y="129.3">8</text>
<text x="131.6" y="131.9">3</text>
<text x="152.6" y="131.9">5</text>
<text x="161.4" y="131.9">6</text>
<text x="211" y="129.3">1</text>
<text x="211" y="131.9">2</text>
<text x="10.4" y="135.7">C</text>
<text x="94.1" y="136.9">1</text>
<text x="94.1" y="134.4">2</text>
<text x="113.8" y="134.4">5</text>
<text x="131.6" y="134.4">4</text>
<text x="152.6" y="136.9">1</text>
<text x="152.6" y="134.4">3</text>
<text x="161.4" y="136.9">2</text>
<text x="161.4" y="134.4">4</text>
<text x="211" y="134.4">3</text>
<text x="238.4" y="135.7">C</text>
<text x="122.9" y="144" transform="rotate(-90 122.9 144)">1</text>
<text x="10.4" y="185.6">D</text>
<text x="238.4" y="185.6">D</text>
<text x="35" y="189.7">1</text>
<text x="85" y="189.7">2</text>
<text x="135" y="189.7">3</text>
<text x="185" y="189.7">4</text>
<text x="235" y="189.7">5</text>
</g>
<g font-size="1.8" fill="#008484">
<text x="42.7" y="23">+12V</text>
<text x="55.9" y="23">+5V</text>
<text x="102.4" y="23">+12V</text>
<text x="157" y="19.2">+12V</text>
<text x="174" y="19.2">+5V</text>
<text x="192" y="21">+3.3V</text>
<text x="40.6" y="28.8">C1</text>
<text x="49.2" y="26">JP1</text>
<text x="70.1" y="26.4">+3.3V</text>
<text x="96.9" y="26">J1</text>
<text x="161.2" y="29.8">C</text>
<text x="161.3" y="27.5">C4</text>
<text x="168.8" y="29.8">C</text>
<text x="169" y="27.5">C11</text>
<text x="177.7" y="29.8">C</text>
<text x="177.8" y="27.5">C2</text>
<text x="185.3" y="29.8">C</text>
<text x="185.4" y="27.5">C3</text>
<text x="192.9" y="29.8">C</text>
<text x="193" y="27.5">C5</text>
<text x="200.5" y="29.8">C</text>
<text x="200.7" y="27.5">C6</text>
<text x="208.2" y="29.8">C</text>
<text x="208.3" y="27.5">C7</text>
<text x="215.8" y="29.8">C</text>
<text x="215.9" y="27.5">C8</text>
<text x="222.1" y="29.8">C</text>
<text x="222.2" y="27.5">C9</text>
<text x="40.5" y="31.1">C</text>
<text x="67.9" y="34.7" transform="rotate(-90 67.9 34.7)">VCC</text>
<text x="123.8" y="31.9">+3.3V</text>
<text x="29.6" y="36.1">J2</text>
<text x="60.2" y="38.8">B</text>
<text x="71.8" y="38.8">RO</text>
<text x="72" y="41.3">RE</text>
<text x="118.3" y="38.8">U2</text>
<text x="126.5" y="38.8">SN65HVD230</text>
<text x="156.9" y="38.1">GND</text>
<text x="173.4" y="38.1">GND</text>
<text x="196.3" y="38.1">GND</text>
<text x="42.3" y="43.4" transform="rotate(-90 42.3 43.4)">120</text>
<text x="47.5" y="43.1" transform="rotate(-90 47.5 43.1)">R1</text>
<text x="60.2" y="46.4">A</text>
<text x="72" y="43.8">DE</text>
<text x="72.6" y="46.4">DI</text>
<text x="100" y="42.6">JP2</text>
<text x="119.1" y="47.7">CANL</text>
<text x="119.1" y="45.1">CANH</text>
<text x="126.4" y="44.1" transform="rotate(-90 126.4 44.1)">VCC</text>
<text x="128.9" y="47.7">Vref</text>
<text x="131.1" y="42.6">D</text>
<text x="131.1" y="45.1">R</text>
<text x="208.3" y="43.3">+5V</text>
<text x="67.9" y="52.9" transform="rotate(-90 67.9 52.9)">GND</text>
<text x="96.7" y="50.1">R2</text>
<text x="100.1" y="50.1">120</text>
<text x="126.4" y="51.1" transform="rotate(-90 126.4 51.1)">GND</text>
<text x="130.1" y="50.2">Rs</text>
<text x="161" y="48.9">GND</text>
<text x="161" y="51.5">0_RX1_Touch</text>
<text x="191.9" y="51.5">AGND</text>
<text x="194.4" y="48.9">Vin</text>
<text x="59.8" y="55.3">U1</text>
<text x="68.5" y="55.3">MAX3485</text>
<text x="161" y="54">1_TX1_Touch</text>
<text x="161" y="56.5">2</text>
<text x="161" y="59.1">3_TX_PWM</text>
<text x="180.3" y="59.1">22_A8_Touch_PWM</text>
<text x="180.3" y="56.5">23_A9_Touch_PWM</text>
<text x="183.1" y="54">3.3V_max100mA</text>
<text x="207.7" y="54.4" transform="rotate(-90 207.7 54.4)">+3.3V</text>
<text x="40.7" y="65.6">C10</text>
<text x="43.6" y="64.2">+12V</text>
<text x="49.2" y="65.5">JP3</text>
<text x="56.8" y="64.2">+5V</text>
<text x="70.1" y="64.5">+3.3V</text>
<text x="161" y="61.6">4_RX_PWM</text>
<text x="161" y="64.2">5_TX1_PWM</text>
<text x="178.7" y="61.6">21_A7_RX1_CS_PWM</text>
<text x="183.1" y="64.2">20_A6_CS_PWM</text>
<text x="40.5" y="67.9">C</text>
<text x="161" y="71.8">8_TX3_DIN</text>
<text x="161" y="66.7">6_PWM</text>
<text x="161" y="69.2">7_RX3_DOUT</text>
<text x="179.9" y="71.8">17_A3_SDA0_Touch</text>
<text x="179.9" y="69.2">18_A4_SDA0_Touch</text>
<text x="180.1" y="66.7">19_A5_SCL0_Touch</text>
<text x="60.2" y="76.9">B</text>
<text x="67.9" y="72.8" transform="rotate(-90 67.9 72.8)">VCC</text>
<text x="71.8" y="76.9">RO</text>
<text x="104.6" y="75.6">+12V</text>
<text x="110.2" y="75.6">+5V</text>
<text x="123.4" y="74.4">+3.3V</text>
<text x="133.7" y="74.4">J4</text>
<text x="161" y="74.3">9_RX2_CS_PWM</text>
<text x="161" y="76.9">10_TX2_CS_PWM</text>
<text x="180.1" y="74.3">16_A2_SCL0_Touch</text>
<text x="182.2" y="76.9">15_A1_CS_Touch</text>
<text x="42.3" y="81.5" transform="rotate(-90 42.3 81.5)">120</text>
<text x="47.5" y="81.2" transform="rotate(-90 47.5 81.2)">R3</text>
<text x="72" y="79.4">RE</text>
<text x="72" y="81.9">DE</text>
<text x="98.2" y="80.6">J6</text>
<text x="161" y="79.4">11_DOUT</text>
<text x="161" y="81.9">12_DIN</text>
<text x="185.9" y="81.9">13_LED_SCK</text>
<text x="187.2" y="79.4">14_A0_SCK</text>
<text x="222.6" y="80.6">J3</text>
<text x="30.9" y="88.2">J5</text>
<text x="60.2" y="84.5">A</text>
<text x="72.6" y="84.5">DI</text>
<text x="160.2" y="89.6">+3.3V</text>
<text x="170.8" y="85.4" transform="rotate(-90 170.8 85.4)">VBat</text>
<text x="173.4" y="85.4" transform="rotate(-90 173.4 85.4)">3.3V</text>
<text x="175.9" y="85.4" transform="rotate(-90 175.9 85.4)">GND</text>
<text x="178.4" y="85.4" transform="rotate(-90 178.4 85.4)">Program</text>
<text x="181" y="85.4" transform="rotate(-90 181 85.4)">A14/DAC</text>
<text x="59.8" y="93.4">U4</text>
<text x="67.9" y="91" transform="rotate(-90 67.9 91)">GND</text>
<text x="68.5" y="93.4">MAX3485</text>
<text x="116.1" y="92.6" transform="rotate(-90 116.1 92.6)">R4</text>
<text x="121.2" y="92.6" transform="rotate(-90 121.2 92.6)">R5</text>
<text x="115.4" y="97" transform="rotate(-90 115.4 97)">4.7k</text>
<text x="121.9" y="97" transform="rotate(-90 121.9 97)">4.7k</text>
<text x="98.2" y="107.3">J7</text>
<text x="36.4" y="119.5">+12V</text>
<text x="59.7" y="119.5">+5V</text>
<text x="98.7" y="115">+5V</text>
<text x="106" y="116.8">200k</text>
<text x="113.2" y="116.3">PWR_FLAG</text>
<text x="131" y="116.3">+3.3V</text>
<text x="100.9" y="121.8" transform="rotate(-90 100.9 121.8)">R7</text>
<text x="106" y="121.8" transform="rotate(-90 106 121.8)">R8</text>
<text x="108.1" y="120.8">R6</text>
<text x="136.4" y="125.6" transform="rotate(-90 136.4 125.6)">R9</text>
<text x="193.6" y="124.6">+5V</text>
<text x="202" y="124.6">PWR_FLAG</text>
<text x="90.5" y="127.6">J9</text>
<text x="100.2" y="126.2" transform="rotate(-90 100.2 126.2)">4.7k</text>
<text x="106.7" y="126.2" transform="rotate(-90 106.7 126.2)">4.7k</text>
<text x="116.6" y="130.2">EN</text>
<text x="121.3" y="128.7" transform="rotate(-90 121.3 128.7)">VREF2</text>
<text x="126.4" y="128.7" transform="rotate(-90 126.4 128.7)">VREF1</text>
<text x="135.7" y="130" transform="rotate(-90 135.7 130)">4.7k</text>
<text x="141.5" y="126.1" transform="rotate(-90 141.5 126.1)">R10</text>
<text x="142.2" y="130" transform="rotate(-90 142.2 130)">4.7k</text>
<text x="199.8" y="127.7">+12V</text>
<text x="216.9" y="131.7">J8</text>
<text x="116.6" y="135.3">SDA2</text>
<text x="116.6" y="132.7">SCL2</text>
<text x="125.1" y="135.3">SDA1</text>
<text x="125.3" y="132.7">SCL1</text>
<text x="217.3" y="134">Conn_01x03</text>
<text x="47.7" y="141">GND</text>
<text x="123.8" y="141.2" transform="rotate(-90 123.8 141.2)">GND</text>
<text x="155.9" y="140.9">JP4</text>
<text x="193.8" y="141">GND</text>
<text x="202.1" y="140.9">PWR_FLAG</text>
<text x="115.7" y="144.2">U5</text>
<text x="124.4" y="144.2">PCA9306</text>
<text x="17.3" y="153.1">Logo</text>
<text x="17.3" y="155.7">Logo</text>
<text x="17.3" y="158.2">Logo</text>
<text x="17.3" y="160.7">Logo</text>
<text x="21.8" y="165.9">H1</text>
<text x="21.8" y="171">H2</text>
<text x="22.1" y="168.2">MountingHole</text>
<text x="22.1" y="173.3">MountingHole</text>
<text x="21.8" y="176.1">H3</text>
<text x="22.1" y="178.4">MountingHole</text>
<text x="21.8" y="181.2">H4</text>
<text x="22.1" y="183.5">MountingHole</text>
</g>
<g font-size="1.8" fill="#0000c2">
<text x="64.8" y="22.6">RS485/DMX/Diff DS281?</text>
<text x="132" y="23.1">CAN Bus</text>
<text x="127.9" y="25.2">Power IN/OUT</text>
<text x="30.2" y="44.5" transform="rotate(-90 30.2 44.5)">UART1</text>
<text x="214.6" y="47.2">GPIO</text>
<text x="99.1" y="53.1">Term</text>
<text x="214.6" y="49.3">8Ch Relay Board</text>
<text x="90.2" y="74.7">OneWire</text>
<text x="30.2" y="82.6" transform="rotate(-90 30.2 82.6)">Diff 7</text>
<text x="96.3" y="88.9" transform="rotate(-90 96.3 88.9)">OW 14</text>
<text x="130.8" y="87.4">SPI/I2C(3.3V)</text>
<text x="96.3" y="102.9" transform="rotate(-90 96.3 102.9)">OW 15</text>
<text x="149.9" y="121.7">To enable 5V I²C:</text>
<text x="154.9" y="124.7">1-2</text>
<text x="154.9" y="126.8">3-4</text>
<text x="163.8" y="136.9">DAC</text>
<text x="90.2" y="148.4">I2C(5V)</text>
</g>
<g font-size="1.8">
<text x="39.4" y="37.9">UA1+</text>
<text x="75.7" y="37.9">1 RX1</text>
<text x="39.4" y="45.5">UA1-</text>
<text x="75.7" y="45.5">4 TX1</text>
<text x="110.5" y="44.2">CAN+ 7</text>
<text x="110.5" y="46.8">CAN-</text>
<text x="214.6" y="55.7">23</text>
<text x="214.6" y="58.2">22</text>
<text x="79.8" y="60" transform="rotate(-90 79.8 60)">UA3EN_2</text>
<text x="214.6" y="65.8">19</text>
<text x="214.6" y="60.7">21</text>
<text x="214.6" y="63.3">20</text>
<text x="214.6" y="68.4">18</text>
<text x="215.9" y="70.9">6</text>
<text x="39.4" y="76">UA2+</text>
<text x="75.7" y="76">1 RX2</text>
<text x="214.6" y="73.4">10</text>
<text x="39.4" y="83.6">UA2-</text>
<text x="75.7" y="83.6">4 TX2</text>
<text x="104.1" y="84.9">14</text>
<text x="105.4" y="98.8">15</text>
<text x="134.6" y="100.1">OW14</text>
<text x="141" y="101.4">OW15</text>
<text x="188" y="109">SCL0_16</text>
<text x="198.1" y="110.3">SDA0_17</text>
<text x="106.7" y="131.9">SCL</text>
<text x="106.7" y="134.4">SDA</text>
</g>
<text font-size="1.8" fill="#008400" x="141.1" y="76">2 +5V</text>
<g font-size="1.4" fill="#0000c2">
<text x="133.3" y="89.9">GND</text>
<text x="139.3" y="89.9">5V</text>
<text x="133.3" y="93.8">SDA</text>
<text x="133.3" y="91.2">SCL</text>
<text x="133.3" y="92.5">3.3V</text>
<text x="137.4" y="92.5">MISO</text>
<text x="137.4" y="91.2">MOSI</text>
<text x="138" y="93.8">SCK</text>
</g>
</svg>
